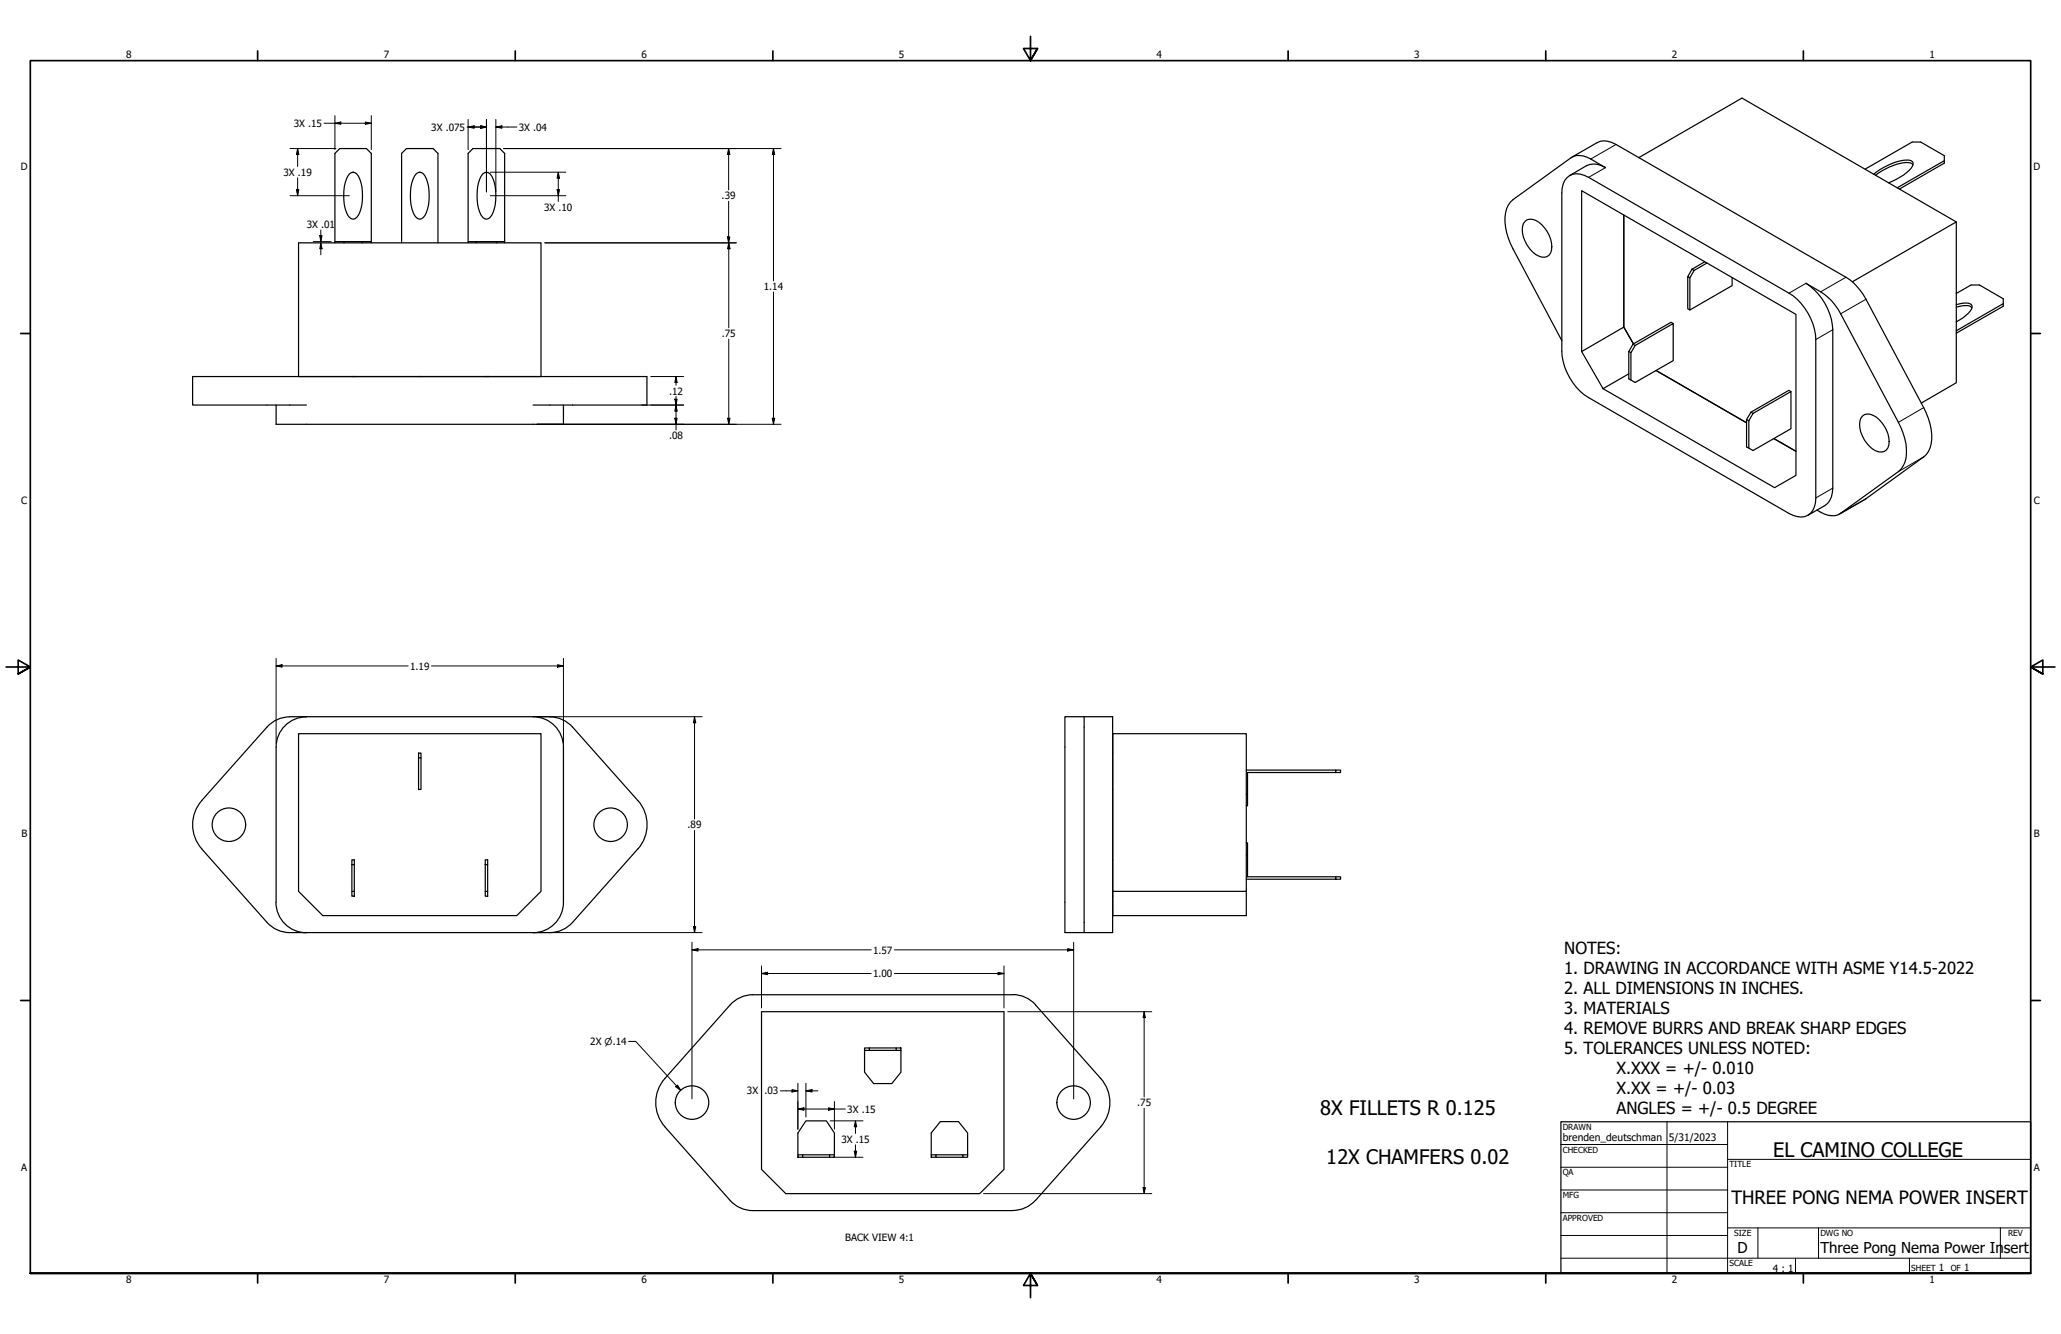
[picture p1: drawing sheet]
<svg xmlns="http://www.w3.org/2000/svg" width="864mm" height="559mm" viewBox="0 0 864 559" stroke-linecap="round" stroke-linejoin="round" font-family="sans-serif">
<!-- layer: Visible (ANSI) -->
<g fill="none" stroke="#000" stroke-width=".51">
<path d="M146.4 72.8a2.21 2.21 0 0 1 3.8 1 20.4 20.4 0 0 1 0 16.4 2.32 2.32 0 0 1-2.2 1.6 2.32 2.32 0 0 1-2.3-1.6 20.4 20.4 0 0 1 0-16.4zM174.4 72.8a2.21 2.21 0 0 1 3.7 1 20.4 20.4 0 0 1 0 16.4 2.32 2.32 0 0 1-2.2 1.6 2.32 2.32 0 0 1-2.2-1.6 20.4 20.4 0 0 1 0-16.4zM202.3 72.8a2.21 2.21 0 0 1 3.8 1 20.4 20.4 0 0 1 0 16.4 2.32 2.32 0 0 1-2.3 1.6 2.32 2.32 0 0 1-2.2-1.6 20.4 20.4 0 0 1 0-16.4zM656.6 74.4a7.2 7.2 0 0 1 9.1-.1l83.9 48.5a24.6 24.6 0 0 1 11.3 19.4v66.4a6.9 6.9 0 0 1-6.2 8l-3.3-.7-1.8-.8-83.9-48.5a24.6 24.6 0 0 1-11.3-19.5v-66.3a9 9 0 0 1 2.2-6.4zM657.7 73.5l7.1-4.1a7.9 7.9 0 0 1 7.9 .8 21.1 21.1 0 0 0-10.7-5h-1.4l-2.4 1-24.2 17.4a10.5 10.5 0 0 0-3.4 9.4 27.1 27.1 0 0 0 3.4 11.3l20.4 38.4M658.6 65.8l10.6-6a7.6 7.6 0 0 1 8 .7l96.3 55.6a24.1 24.1 0 0 1 8.4 9.2l24.2 45.5a22.7 22.7 0 0 1 2.6 16.8l-1.6 2.8-1 1-24.7 17.8-10.6 6.1M662.7 79.9l89.8 51.8v67.4l-8.9 5.2-71.9-41.5-9-15.5zM686.7 66l43.2-24.9 89.8 51.9M781.5 70.9l19.7-11.4h3.6l9.9 5.7v3.1l-18.8 10.9M785.1 73a24.8 24.8 0 0 1 14.6-5.9l1 .1a1.42 1.42 0 0 1 .7 2.3 19.8 19.8 0 0 1-10.1 7.1M801.6 69.1a5 5 0 0 0-5.4-.6l-4.7 1.5-5.6 3.4M814.7 67.3l-19.7 11.4"/>
<path d="M639.1 92.7a5 5 0 0 1 6.9 1.4 11.8 11.8 0 0 1 3.7 11.9 3.4 3.4 0 0 1-5 1.3 13 13 0 0 1-6.7-12.5l.4-1.2zM680.4 90.1v46.9l4.1 7.1-4.1-7.1zM125.1 101.7h101.6v56h-101.6zM140.3 101.2v-36.9l2.1-2.1h11.1l2.1 2.1v37.4M144.1 101.2h-3.8v.5M151.8 101.2h-7.7v.5M155.6 101.2h-3.8v.5M168.3 101.7v-37.4l2-2.1h11.2l2 2.1v37.4M196.2 101.2v-36.9l2-2.1h11.2l2.1 2.1v37.4M199.5 101.2h-3.3v.5M208.1 101.2h-8.6v.5M211.5 101.2h-3.4v.5"/>
<path d="M707.2 115.9v13.4l.9 .6v-13.5M709 112.8l.9 .5-1.8 3.1-.9-.5zM714.3 109.7l-5.3 3.1M715.3 110.2l-5.4 3.1M725.8 116.3v3.3l-17.7 10.3M776.2 118l43.5-25v67.3l-14.6 8.5M680.4 137l-17.7 10.3M701.1 135.5l-.9-.5-15.9 9.1M819.7 122.9l6.2-3.5h3.5l10 5.8v3.1l-19.7 11.3M819.7 127.6l1.5-.3a6.1 6.1 0 0 1 4.9 .3 2.17 2.17 0 0 1-.6 2.8l-2.9 2.7-2.9 1.7M819.7 128.7l2.8-.6a3.6 3.6 0 0 1 3.8 .9M839.4 127.2l-19.7 11.4"/>
<path d="M682.5 156.6l-10.8 6.2M683.4 147.8v11.4M685.2 144.7l15.9-9.2v15.6l-15.9 9.1-2.7-1.5v-11.4M685.2 144.7l-1.8 3.1-.9-.5M685.2 144.7l-.9-.6-1.8 3.2M693.9 155.2l37.9 21.9M115.7 169.7v8h120.4v-8M128.4 169.7h-47.7v-12h190.4v12h-47.7M732.8 176.3v11.4M734.6 173.2l15.8-9.2v15.6l-15.8 9.1-2.8-1.5v-11.4M734.6 173.2l-1.8 3.1-1-.5M734.6 173.2l-.9-.5-1.9 3.1"/>
<path d="M750.4 164l-.8-.5-15.9 9.2M780.4 174.3a5 5 0 0 1 6.9 1.4 11.8 11.8 0 0 1 3.8 11.9 4 4 0 0 1-6.4 .6 13.5 13.5 0 0 1-5.4-11.8l.4-1.2zM743.3 183.7l9.2 5.3M761.4 213.7a9.8 9.8 0 0 0 8.8 1.9l25.3-18.1a10.5 10.5 0 0 0 3.3-9.3 27.1 27.1 0 0 0-3.3-11.3l-24.2-45.5a22.8 22.8 0 0 0-8.4-9.2l-6.2-3.5a24.9 24.9 0 0 1 11.3 19.4v66.4a8.5 8.5 0 0 1-3.3 7.3l-7.1 4M115.7 312.9l-.1 65.1a12.7 12.7 0 0 0 12.8 12.7M121.4 300.3a12.7 12.7 0 0 0-9.5 4.2l-27.4 30.8M121.4 300.2h109M125.1 307.3h101.6v66.1l-10.2 10.1h-81.2l-10.2-10.1zM128.4 300.3a12.7 12.7 0 0 0-12.7 12.7M175.4 315.5h1v2h-1zM175.4 317.5v13.2h1v-13.2M223.4 300.2a12.7 12.7 0 0 1 12.7 12.8"/>
<path d="M230.4 300.3a12.7 12.7 0 0 1 9.5 4.2l27.4 30.8M236.1 312.9v65.1a12.7 12.7 0 0 1-12.7 12.7M446.2 300.2h20v90.5h-20zM454.3 300.2v90.5M466.2 315.5h.1M466.3 307.3h55.9v66.1h-55.9zM84.5 335.4a15.2 15.2 0 0 0 0 20.2M267.3 335.3a15.3 15.3 0 0 1 0 20.3M466.2 330.7h.1M522.2 322.6h37.5M522.2 332.7h.5M559.7 322.6h2v1h-2z"/>
<path d="M559.7 323.6h-37v13.9h-.5M84.5 355.6l27.4 30.8a12.7 12.7 0 0 0 9.5 4.3h109a12.7 12.7 0 0 0 9.5-4.3l27.4-30.8M522.2 358.1h.5v9.2h37M522.2 353.1h.5v5M147.4 373.4h1.1v2h-1.1zM147.4 360.2h1.1v2h-1.1zM147.4 362.2v11.2M148.5 362.2v11.2M203.3 373.4h1v2h-1zM203.3 360.2h1v2h-1zM203.3 362.2v11.2M204.3 362.2v11.2"/>
<path d="M466.2 375.4h.1M466.2 360.2h.1M466.3 373.4v10.1h55.9v-10.1M522.2 368.3h37.5M559.7 367.3h2v1h-2zM424.4 416.7h-109a12.7 12.7 0 0 0-9.4 4.2l-27.4 30.9M424.4 416.6a12.7 12.7 0 0 1 9.5 4.3l27.4 30.9a15.2 15.2 0 0 1-.1 20.2M319.1 423.8h101.6v66l-10.2 10.2h-81.3l-10.1-10.2zM362.3 439h2v1h-2zM362.3 440v9.1l3.8 4.8h7.6l3.8-4.8v-9.1M364.3 440h11.2M364.3 439h11.2"/>
<path d="M375.5 439h2v1h-2zM278.6 451.8a15.2 15.2 0 0 0 0 20.2M278.6 472l27.3 30.9M461.3 472l-27.4 30.8a12.7 12.7 0 0 1-9.5 4.2M334.3 483.7h2.1v1.1h-2.1zM334.3 483.7v-9.1l3.4-5.1h8.6l3.3 5.1v9.1M336.4 483.7h11.2M336.4 484.8h11.2M347.6 483.7h2v1.1h-2zM390.2 483.7h2v1.1h-2zM390.2 483.7v-9.1l3.8-4.8h7.6l3.8 4.8v9.1M392.2 483.7h11.2"/>
<path d="M392.2 484.8h11.2M403.4 483.7h2v1.1h-2zM305.9 502.8a12.7 12.7 0 0 0 9.5 4.3h109"/>
<circle cx="95.9" cy="345.5" r="7"/>
<circle cx="255.9" cy="345.5" r="7"/>
<circle cx="290" cy="461.9" r="7"/>
<circle cx="449.9" cy="461.9" r="7"/>
</g>
<!-- layer: Visible Narrow (ANSI) -->
<path d="M672.7 70.2l-7 4.1M677.2 60.5l-10.6 6.1M756.7 118.7l-7.1 4.1M773.5 116.1l-10.6 6.1M768 138.1l-7.1 4.1M781.9 125.3l-10.6 6.1M806.1 170.8l-10.6 6.1M806.1 191.4l-10.6 6.1M768 204.5l-7.1 4.1M781.9 208.9l-10.6 6.1" fill="none" stroke="#000" stroke-width=".42"/>
<!-- layer: Visible (ANSI) -->
<g fill="#000">
<circle cx="147.4" cy="157.7" r=".25"/>
<circle cx="148.5" cy="157.7" r=".25"/>
<circle cx="175.4" cy="157.7" r=".25"/>
<circle cx="176.4" cy="157.7" r=".25"/>
<circle cx="203.3" cy="157.7" r=".25"/>
<circle cx="204.3" cy="157.7" r=".25"/>
</g>
<!-- layer: Border (ANSI) -->
<g fill="none" stroke="#000" stroke-width=".7">
<path d="M431.8 15.2v10.2l-2.9-5.1h5.8l-2.9 5.1 2.9-5.1M107.9 21.3v4.1M215.9 21.3v4.1M323.8 21.3v4.1M539.8 21.3v4.1M647.7 21.3v4.1M755.6 21.3v4.1M8.6 139.7h4.1M850.9 139.7h4.1M2.5 279.4h10.2l-5.1-2.9v5.8l5.1-2.9-5.1 2.9M861.1 279.4h-10.2l5.1-2.9v5.8l-5.1-2.9 5.1 2.9M8.6 419.1h4.1"/>
<path d="M850.9 419.1h4.1M12.7 533.4v-508h838.2v508h-838.2h838.2M107.9 533.4v4.1M215.9 533.4v4.1M323.8 533.4v4.1M434.7 538.5l-2.9-5.1 2.9 5.1h-5.8l2.9-5.1v10.2M539.8 533.4v4.1M647.7 533.4v4.1M755.6 533.4v4.1"/>
</g>
<!-- layer: Title (ANSI) -->
<g fill="none" stroke="#000" stroke-width=".42">
<path d="M654 479.4h69.9M698.5 469.9v63.5M723.9 469.9v63.5M654 488.9h69.9M654 498.5h69.9M723.9 485.6h127M654 508h69.9M654 517.5h69.9M723.9 514.3h127M736.6 514.3v12.7M762 514.3v12.7M838.2 514.3v12.7"/>
<path d="M654 527h196.9M752.3 527v6.4M800.1 527v6.4"/>
</g>
<path d="M654 469.9h196.9v63.5h-196.9z" fill="none" stroke="#000" stroke-width=".51"/>
<!-- layer: Dimension (ANSI) -->
<g fill="none" stroke="#000" stroke-width=".42">
<path d="M135.8 51.6h19.8M140.3 51.6l2.5-.5v1zM140.3 48.5v14.2M153.1 51.1l2.5 .5-2.5 .5zM155.6 48.5v14.2M195.7 53.2h8.1M196.2 53.2l2.5-.5v1zM196.2 50v12.7M201.4 52.7l2.4 .5-2.4 .5zM203.8 50v30.4M207.8 53.2l2.5-.5v1zM207.8 53.2h8.8"/>
<path d="M207.8 50v30.4M121.5 62.2h19.3M124.2 79.4h1l-.5 2.6zM124.7 62.2l.5 2.5h-1zM124.7 62.2v7.5M124.7 74.5v7.5M205.4 72.1h31.7M211 62.2h116.3M233.4 79.4h1l-.5 2.6zM233.9 72.1l.5 2.5h-1zM233.9 72.1v12.3M305.3 62.2l.5 2.5h-1z"/>
<path d="M305.3 62.2v17.4M324.1 62.2l.5 2.5h-1zM324.1 62.2v55.5M121.5 82h24.9M134 98.7h.9l-.5 2.5zM134.4 96.3v4.9M205.4 82h31.7M304.8 99.3h1l-.5 2.4zM305.3 84.3v17.4M131.3 101.2h7.4M134.4 101.7l.5 2.5h-.9zM134.4 101.7v5"/>
<path d="M228.3 101.7h80.2M305.4 101.7l.5 2.5h-1zM305.4 101.7v35.7M324.1 122.3v55.4M272.7 157.7h13.7M283.3 157.7l.4 2.5h-.9zM283.3 157.7v3.7M305.4 142.1v35.6M225 177.7h102.3M268.9 169.7h17.5M282.8 175.2h.9l-.4 2.5zM282.8 167.2h.9l-.4 2.5z"/>
<path d="M283.3 169.7l.4 2.5h-.9zM283.3 166.1v14M304.9 175.2h1l-.5 2.5zM323.6 175.2h1l-.5 2.5zM115.7 279l2.5-.6v1.1zM115.7 279h55.3M115.7 275.8v35.5M180.8 279h55.3M233.6 278.4l2.5 .6-2.5 .5zM236.1 275.8v35.5M225 300.2h69.2M291 300.2l.5 2.6h-.9z"/>
<path d="M291 300.2v42.9M291 347.9v42.8M225 390.7h69.2M289.9 397.9l2.6-.5v1zM289.9 397.9h75.2M289.9 394.7v65.6M290.6 388.2h.9l-.5 2.5zM374.8 397.9h75.1M447.4 397.4l2.5 .5-2.5 .5zM449.9 394.7v65.6M319.1 407.8l2.5-.5v1zM319.1 407.8h46"/>
<path d="M319.1 404.6v17.6M374.8 407.8h45.9M418.2 407.3l2.5 .5-2.5 .5zM420.7 404.6v17.6M263.4 436.2h3l18.8 20.6M422.3 423.8h60.3M479.4 423.8l.5 2.5h-.9zM479.4 423.8v35.7M283.1 455.2l.8-.7 1.3 2.3zM327 456.9h7.3M331.9 456.4l2.4 .5-2.4 .6zM334.3 453.8v19.2"/>
<path d="M337.7 456.9l2.5-.5v1.1zM337.7 456.9h5M337.7 453.8v14.1M334.3 464.6l2.6-.5v1zM334.3 464.6h19.9M347.2 464.1l2.4 .5-2.4 .5zM347.9 469.5h13.7M349.6 461.4v11.6M358.5 469.5l.5 2.5h-1.1zM358.5 469.5v5.3M358.5 479.6v5.2M479.4 464.2v35.8"/>
<path d="M349.2 484.8h12.4M357.9 482.2h1.1l-.5 2.6zM412.1 500h70.5M479 497.5h.9l-.5 2.5z"/>
</g>
<g fill="#000">
<path d="M140.3 51.6l2.5-.5v1z" fill-rule="evenodd"/>
<path d="M153.1 51.1l2.5 .5-2.5 .5z" fill-rule="evenodd"/>
<path d="M196.2 53.2l2.5-.5v1z" fill-rule="evenodd"/>
<path d="M201.4 52.7l2.4 .5-2.4 .5z" fill-rule="evenodd"/>
<path d="M201.4 52.7l2.4 .5-2.4 .5z" fill-rule="evenodd"/>
<path d="M207.8 53.2l2.5-.5v1z" fill-rule="evenodd"/>
<path d="M124.2 79.4h1l-.5 2.6z" fill-rule="evenodd"/>
<path d="M124.7 62.2l.5 2.5h-1z" fill-rule="evenodd"/>
<path d="M233.4 79.4h1l-.5 2.6z" fill-rule="evenodd"/>
<path d="M233.9 72.1l.5 2.5h-1z" fill-rule="evenodd"/>
<path d="M305.3 62.2l.5 2.5h-1z" fill-rule="evenodd"/>
<path d="M324.1 62.2l.5 2.5h-1z" fill-rule="evenodd"/>
<path d="M134 98.7h.9l-.5 2.5z" fill-rule="evenodd"/>
<path d="M304.8 99.3h1l-.5 2.4z" fill-rule="evenodd"/>
<path d="M134.4 101.7l.5 2.5h-.9z" fill-rule="evenodd"/>
<path d="M305.4 101.7l.5 2.5h-1z" fill-rule="evenodd"/>
<path d="M282.8 175.2h.9l-.4 2.5z" fill-rule="evenodd"/>
<path d="M282.8 167.2h.9l-.4 2.5z" fill-rule="evenodd"/>
<path d="M283.3 169.7l.4 2.5h-.9z" fill-rule="evenodd"/>
<path d="M283.3 157.7l.4 2.5h-.9z" fill-rule="evenodd"/>
<path d="M304.9 175.2h1l-.5 2.5z" fill-rule="evenodd"/>
<path d="M323.6 175.2h1l-.5 2.5z" fill-rule="evenodd"/>
<path d="M115.7 279l2.5-.6v1.1z" fill-rule="evenodd"/>
<path d="M233.6 278.4l2.5 .6-2.5 .5z" fill-rule="evenodd"/>
<path d="M291 300.2l.5 2.6h-.9z" fill-rule="evenodd"/>
<path d="M290.6 388.2h.9l-.5 2.5z" fill-rule="evenodd"/>
<path d="M289.9 397.9l2.6-.5v1z" fill-rule="evenodd"/>
<path d="M447.4 397.4l2.5 .5-2.5 .5z" fill-rule="evenodd"/>
<path d="M319.1 407.8l2.5-.5v1z" fill-rule="evenodd"/>
<path d="M418.2 407.3l2.5 .5-2.5 .5z" fill-rule="evenodd"/>
<path d="M479.4 423.8l.5 2.5h-.9z" fill-rule="evenodd"/>
<path d="M283.1 455.2l.8-.7 1.3 2.3z" fill-rule="evenodd"/>
<path d="M331.9 456.4l2.4 .5-2.4 .6z" fill-rule="evenodd"/>
<path d="M337.7 456.9l2.5-.5v1.1z" fill-rule="evenodd"/>
<path d="M334.3 464.6l2.6-.5v1z" fill-rule="evenodd"/>
<path d="M347.2 464.1l2.4 .5-2.4 .5z" fill-rule="evenodd"/>
<path d="M358.5 469.5l.5 2.5h-1.1z" fill-rule="evenodd"/>
<path d="M357.9 482.2h1.1l-.5 2.6z" fill-rule="evenodd"/>
<path d="M479 497.5h.9l-.5 2.5z" fill-rule="evenodd"/>
</g>
<g font-size="8.4">
<text x="553.2" y="467.1">8X FILLETS R 0.125</text>
<text x="743" y="484.7">EL CAMINO COLLEGE</text>
<text x="555.8" y="487.6">12X CHAMFERS 0.02</text>
</g>
<text font-size="7.7" x="725.6" y="504.3">THREE PONG NEMA POWER INSERT</text>
<g font-size="7">
<text x="655.4" y="399.5">NOTES:</text>
<text x="655.4" y="407.9">1. DRAWING IN ACCORDANCE WITH ASME Y14.5-2022</text>
<text x="655.4" y="416.2">2. ALL DIMENSIONS IN INCHES.</text>
<text x="655.4" y="424.6">3. MATERIALS</text>
<text x="655.4" y="433">4. REMOVE BURRS AND BREAK SHARP EDGES</text>
<text x="655.4" y="441.4">5. TOLERANCES UNLESS NOTED:</text>
<text x="677.3" y="449.7">X.XXX = +/- 0.010</text>
<text x="677.3" y="458.1">X.XX = +/- 0.03</text>
<text x="677.3" y="466.5">ANGLES = +/- 0.5 DEGREE</text>
</g>
<g font-size="6.3">
<text x="728.1" y="524.9">D</text>
<text x="762.8" y="525">Three Pong Nema Power In</text>
<text x="839.6" y="525">sert</text>
</g>
<g font-size="4.3">
<text x="654.8" y="478">brenden_deutschman</text>
<text x="699.3" y="478">5/31/2023</text>
</g>
<g font-size="4.2">
<text x="52.8" y="24.4">8</text>
<text x="160.8" y="24.4">7</text>
<text x="268.7" y="24.4">6</text>
<text x="376.7" y="24.4">5</text>
<text x="484.6" y="24.4">4</text>
<text x="592.6" y="24.4">3</text>
<text x="700.5" y="24.4">2</text>
<text x="808.5" y="24.4">1</text>
<text x="123.1" y="53.1">3X .15</text>
<text x="180.7" y="54.7">3X .075</text>
<text x="217.4" y="54.7">3X .04</text>
<text x="8.8" y="71.4">D</text>
<text x="852" y="71.4">D</text>
<text x="118.8" y="73.6">3X .19</text>
<text x="302.4" y="83.5">.39</text>
<text x="228" y="88.3">3X .10</text>
<text x="128.5" y="95.4">3X .01</text>
<text x="320" y="121.5">1.14</text>
<text x="302.5" y="141.2">.75</text>
<text x="280.4" y="165.3">.12</text>
<text x="280.4" y="184">.08</text>
<text x="8.9" y="211.1">C</text>
<text x="852.2" y="211.1">C</text>
<text x="171.8" y="280.5">1.19</text>
<text x="288.1" y="347">.89</text>
<text x="9" y="350.8">B</text>
<text x="852.2" y="350.8">B</text>
<text x="365.8" y="399.4">1.57</text>
<text x="365.8" y="409.3">1.00</text>
<text x="247.3" y="437.7">2X ⌀.14</text>
<text x="313" y="458.5">3X</text>
<text x="320.3" y="458.5">.03</text>
<text x="355" y="466.1">3X .15</text>
<text x="476.5" y="463.4">.75</text>
<text x="352.6" y="478.7">3X .15</text>
<text x="8.9" y="490.5">A</text>
<text x="852.2" y="490.5">A</text>
<text x="354.2" y="519.8">BACK VIEW 4:1</text>
<text x="742.9" y="532.6">4 : 1</text>
<text x="812.4" y="532.6">1</text>
<text x="823" y="532.6">1</text>
<text x="52.8" y="537.5">8</text>
<text x="160.8" y="537.5">7</text>
<text x="268.7" y="537.5">6</text>
<text x="376.7" y="537.5">5</text>
<text x="484.6" y="537.5">4</text>
<text x="592.6" y="537.5">3</text>
<text x="700.5" y="537.5">2</text>
<text x="808.5" y="537.5">1</text>
</g>
<g font-size="3.5">
<text x="654.8" y="473.2">DRAWN</text>
<text x="654.8" y="482.8">CHECKED</text>
<text x="724.7" y="488.9">TITLE</text>
<text x="654.8" y="492.3">QA</text>
<text x="654.8" y="501.8">MFG</text>
<text x="654.8" y="511.4">APPROVED</text>
<text x="726.7" y="517.7">SIZE</text>
<text x="762.8" y="517.7">DWG NO</text>
<text x="841.4" y="517.7">REV</text>
<text x="724.7" y="530.4">SCALE</text>
<text x="800.9" y="532.6">SHEET</text>
<text x="817.4" y="532.6">OF</text>
</g>
</svg>
